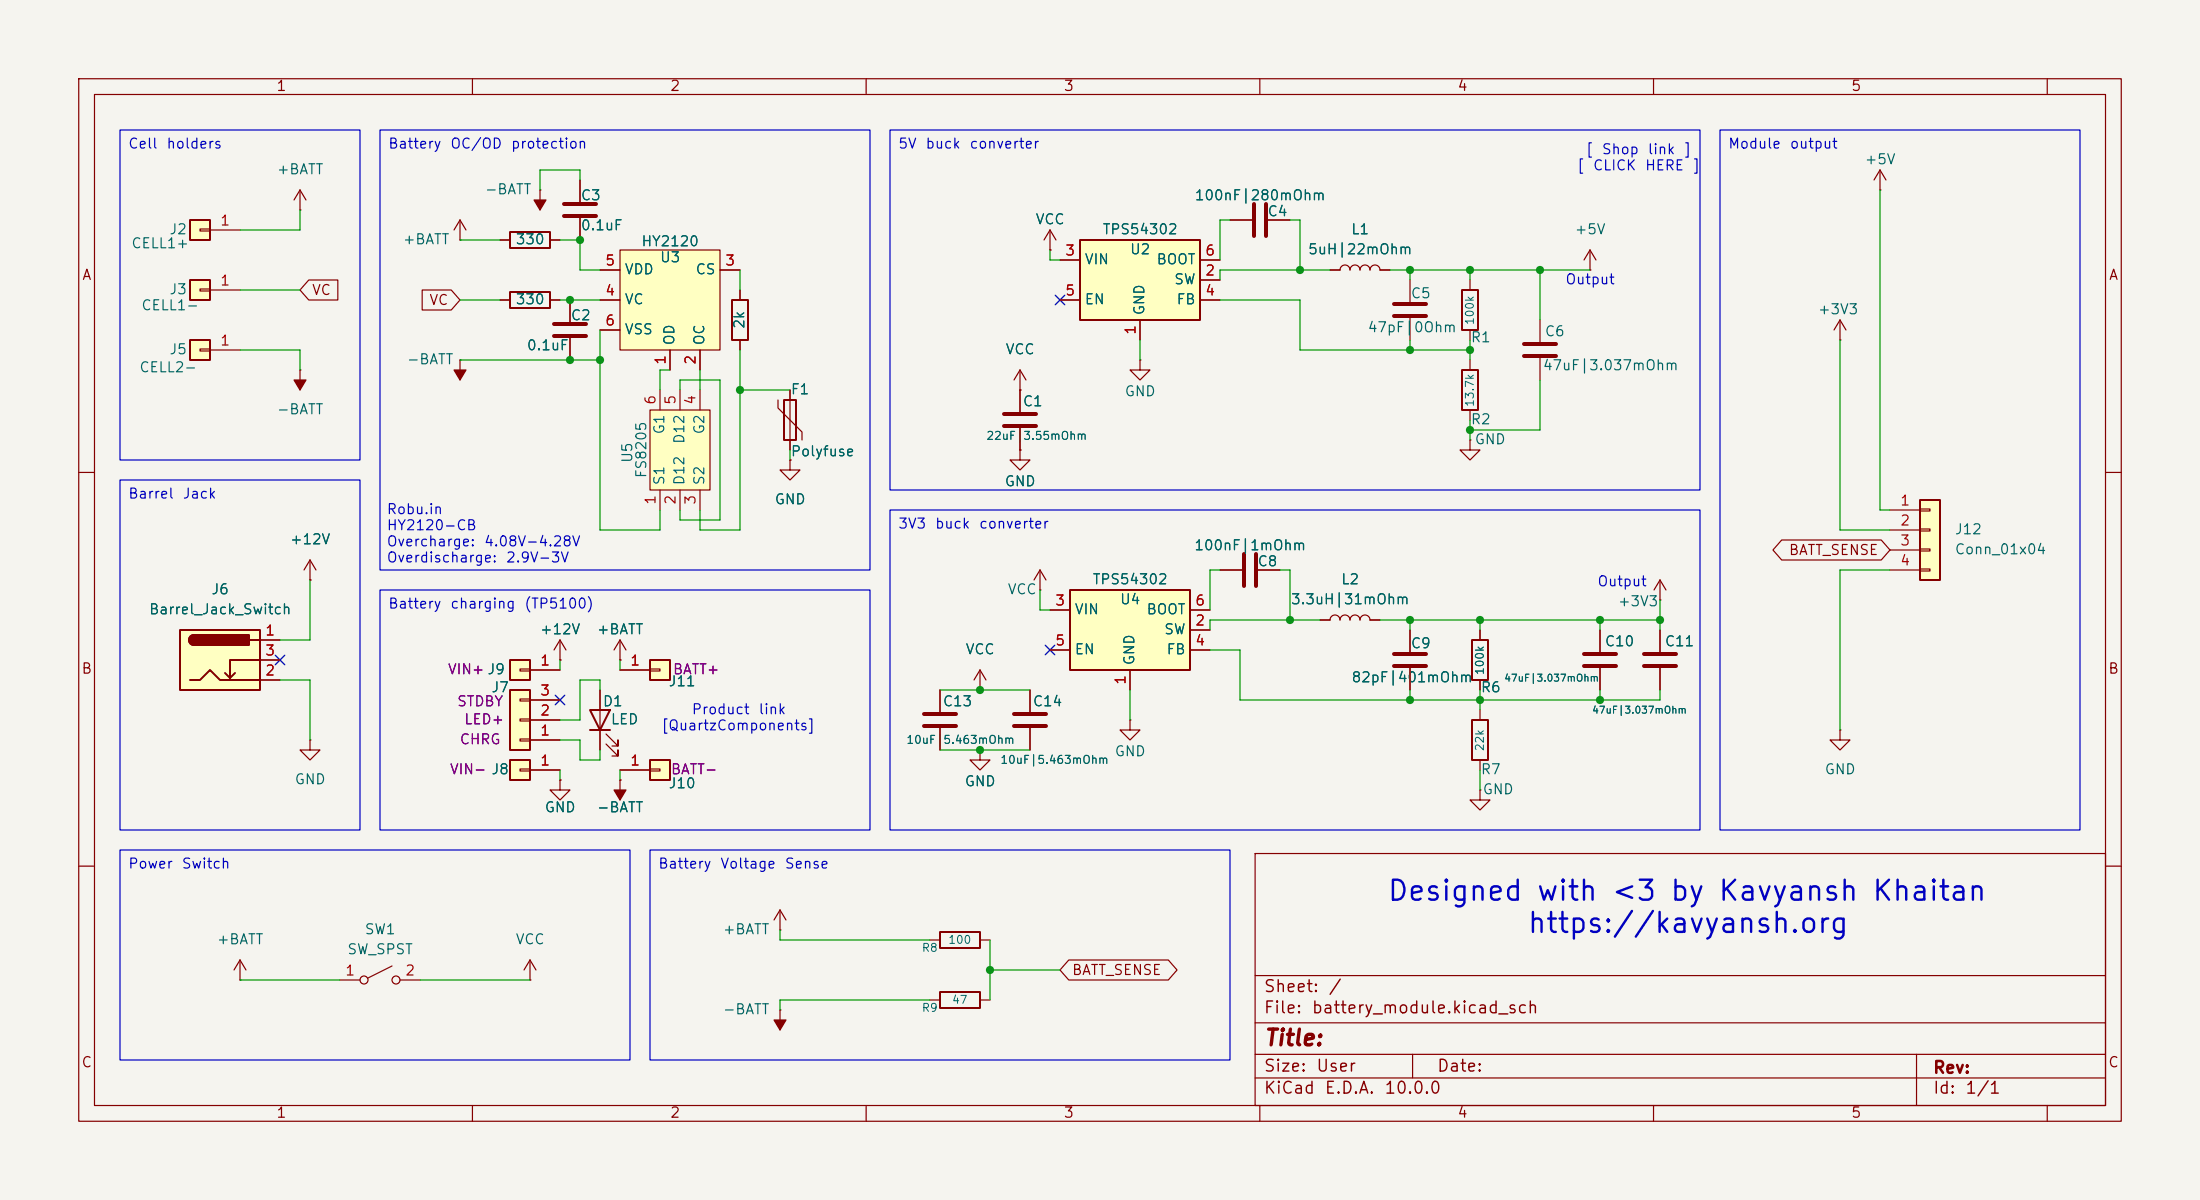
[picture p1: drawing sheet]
<svg xmlns="http://www.w3.org/2000/svg" width="279mm" height="152mm" viewBox="0 0 279 152" stroke-linecap="round" stroke-linejoin="round" font-family="sans-serif">
<path d="M0 0h279.4v152.4h-279.4z" fill="#f5f4ef" stroke="#f5f4ef" stroke-width=".13"/>
<g fill="none" stroke="#840000" stroke-width=".15">
<path d="M10 10h259.4v132.4h-259.4zM12 12h255.4v128.4h-255.4zM60 10v2M110 10v2M160 10v2M210 10v2M260 10v2M133.3 31.8h.1M133.3 29.2l-.7 1.3M133.3 29.2l.8 1.3M133.3 29.2v2.6M156.2 27.9h2.8"/>
<path d="M161 27.9h2.8M201.9 34.3h.1M201.9 31.8l-.7 1.2M201.9 31.8l.8 1.2M201.9 31.8v2.5M10 60h2M167.6 78.7h1.3a.64 .64 0 0 1 .6-.6 .64 .64 0 0 1 .7 .6 .64 .64 0 0 1 .6-.6 .64 .64 0 0 1 .6 .6 .64 .64 0 0 1 .7-.6 .64 .64 0 0 1 .6 .6 .64 .64 0 0 1 .7-.6 .64 .64 0 0 1 .6 .6h1.3M210.8 76.2h.1M210.8 73.7v2.5M210.8 73.7l-.7 1.2M210.8 73.7l.8 1.2M267.4 60h2"/>
<path d="M71.1 83.8h.1M71.1 99.1v1.2h1.3l-1.3 1.3-1.3-1.3h1.3M71.1 99.1h.1M71.1 81.3l-.7 1.3M71.1 81.3l.8 1.3M71.1 81.3v2.5M76.2 87.6v7.7M77 94.5l1.5 1.5v-.7v.7h-.8M77 93.2l1.5 1.5v-.7v.7h-.8M119.4 87.6v2.8M119.4 92.5v2.8M124.5 95.3v1.2h1.2l-1.2 1.3-1.3-1.3h1.3"/>
<path d="M124.5 95.3h.1M130.8 87.6v2.8M130.8 92.5v2.8M143.5 91.4v1.3h1.3l-1.3 1.3-1.3-1.3h1.3M143.5 91.4h.1M179.1 80v2.8M179.1 84.8v2.8M188 80v1.3M188 86.4v1.2M188 90.2v1.2M188 96.5v1.3M203.2 80v2.8"/>
<path d="M203.2 84.8v2.8M210.8 80v2.8M210.8 84.8v2.8M10 110h2M159.4 108.4h108v32h-108zM188 100.3v1.3h1.2l-1.2 1.3-1.3-1.3h1.3M188 100.3h.1M267.4 110h2M67.3 124.5h.1M67.3 121.9l-.8 1.3M67.3 121.9l.8 1.3M67.3 121.9v2.6"/>
<path d="M159.4 136.9h108M159.4 133.9h108M159.4 129.9h108M159.4 123.9h108M179.4 133.9v3M243.4 133.9v6.5M60 140.4v2M110 140.4v2M160 140.4v2M210 140.4v2M260 140.4v2"/>
</g>
<path d="M74.9 90.2h2.6l-1.3 2.5zM74.9 92.7h2.6M186.9 91.4h2.1v5.1h-2.1zM186.9 81.3h2.1v5.1h-2.1z" fill="none" stroke="#840000" stroke-width=".25"/>
<path d="M159.3 25.9v4.1M160.8 25.9v4.1M117.3 90.7h4.1M117.3 92.2h4.1M128.8 90.7h4M128.8 92.2h4M177 83.1h4.1M177 84.6h4.1M201.2 83.1h4M201.2 84.6h4M208.8 83.1h4.1M208.8 84.6h4.1" fill="none" stroke="#840000" stroke-width=".51"/>
<path d="M22.9 80h10.1v7.6h-10.1z" fill="#ffffc2"/>
<path d="M22.9 80h10.1v7.6h-10.1zM24.1 86.4h1.3l1.3-1.3 1.2 1.3h5.1M24.6 80.6a.64 .64 0 0 0-.6 .7 .64 .64 0 0 0 .6 .6M29.8 85.5l-.6 .6M31.7 81.3h1.3M33 83.8h-3.8v2.3l-.6-.6" fill="none" stroke="#840000" stroke-width=".25"/>
<g fill="#840000" stroke="#840000" stroke-width=".25">
<path d="M24.2 80.8l.4-.2v1.3a.63 .63 0 0 1-.5-.4 .63 .63 0 0 1 .1-.7z"/>
<path d="M24.6 80.6h7v1.3h-7z"/>
</g>
<path d="M33 81.3h2.6M33 86.4h2.6M33 83.8h2.6" fill="none" stroke="#840000" stroke-width=".15"/>
<path d="M135.9 74.9h15.2v10.2h-15.2z" fill="#ffffc2"/>
<path d="M135.9 74.9h15.2v10.2h-15.2z" fill="none" stroke="#840000" stroke-width=".25"/>
<g fill="none" stroke="#840000" stroke-width=".15">
<path d="M39.4 73.7h.1M39.4 71.1l-.8 1.3M39.4 71.1l.7 1.3M39.4 71.1v2.6M132.1 74.9h.1M132.1 72.4l-.8 1.3M132.1 72.4l.7 1.3M132.1 72.4v2.5M133.3 77.5h2.6M151.1 77.5h2.6M39.4 94v1.3h1.2l-1.2 1.2-1.3-1.2h1.3M39.4 94h.1"/>
<path d="M124.5 87.6h.1M124.5 85.1l-.8 1.3M124.5 85.1l.7 1.3M124.5 85.1v2.5M133.3 82.6h2.6M143.5 85.1v2.5M151.1 80h2.6M151.1 82.6h2.6M30.5 124.5h.1M30.5 121.9l-.8 1.3M30.5 121.9l.7 1.3M30.5 121.9v2.6"/>
<path d="M43.2 124.5h2.5M49.8 122.7l-3.1 1.5M50.8 124.5h2.5"/>
<circle cx="46.2" cy="124.5" r=".51"/>
<circle cx="50.3" cy="124.5" r=".51"/>
</g>
<path d="M24.1 27.9h2.6v2.6h-2.6z" fill="#ffffc2"/>
<path d="M24.1 27.9h2.6v2.6h-2.6zM93 38.1h2v5.1h-2z" fill="none" stroke="#840000" stroke-width=".25"/>
<path d="M25.4 29.1h1.3v.2h-1.3zM26.7 29.2h3.8M73.7 22.9v2.8M73.7 27.7v2.8M94 36.8v1.3M94 43.2v1.3" fill="none" stroke="#840000" stroke-width=".15"/>
<path d="M71.6 25.9h4.1M71.6 27.4h4.1" fill="none" stroke="#840000" stroke-width=".51"/>
<path d="M78.7 31.8h12.7v12.7h-12.7z" fill="#ffffc2"/>
<path d="M76.2 34.3h2.5M76.2 38.1h2.5M78.7 31.8h12.7v12.7h-12.7zM91.4 34.3h2.6M168.9 34.3h1.3a.64 .64 0 0 1 .6-.6 .64 .64 0 0 1 .6 .6 .64 .64 0 0 1 .7-.6 .64 .64 0 0 1 .6 .6 .64 .64 0 0 1 .7-.6 .64 .64 0 0 1 .6 .6 .64 .64 0 0 1 .6-.6 .64 .64 0 0 1 .7 .6h1.2M76.2 41.9h2.5M85.1 44.5v2.5M88.9 44.5v2.5" fill="none" stroke="#840000" stroke-width=".15"/>
<path d="M64.8 87.6h2.5v7.7h-2.5z" fill="#ffffc2"/>
<path d="M64.8 87.6h2.5v7.7h-2.5z" fill="none" stroke="#840000" stroke-width=".25"/>
<path d="M66 93.9h1.3v.2h-1.3zM66 91.3h1.3v.3h-1.3zM66 88.8h1.3v.2h-1.3zM67.3 94h3.8M67.3 91.4h3.8M67.3 88.9h3.8" fill="none" stroke="#840000" stroke-width=".15"/>
<path d="M64.8 96.5h2.5v2.6h-2.5z" fill="#ffffc2"/>
<path d="M64.8 96.5h2.5v2.6h-2.5z" fill="none" stroke="#840000" stroke-width=".25"/>
<path d="M66 97.7h1.3v.2h-1.3zM67.3 97.8h3.8M78.7 83.8h.1M78.7 81.3l-.7 1.3M78.7 81.3l.8 1.3M78.7 81.3v2.5" fill="none" stroke="#840000" stroke-width=".15"/>
<path d="M64.8 83.8h2.5v2.6h-2.5z" fill="#ffffc2"/>
<path d="M64.8 37.1h5v2h-5zM99.6 50.8h1.5v5.1h-1.5zM64.8 83.8h2.5v2.6h-2.5z" fill="none" stroke="#840000" stroke-width=".25"/>
<path d="M63.5 38.1h1.3M69.8 38.1h1.3M98.8 50.8v1l3.1 3.1v1M100.3 49.5v7.7M66 85h1.3v.2h-1.3zM67.3 85.1h3.8" fill="none" stroke="#840000" stroke-width=".15"/>
<path d="M137.2 30.5h15.2v10.1h-15.2z" fill="#ffffc2"/>
<path d="M137.2 30.5h15.2v10.1h-15.2z" fill="none" stroke="#840000" stroke-width=".25"/>
<g fill="none" stroke="#840000" stroke-width=".15">
<path d="M72.4 38.1v2.8M134.6 33h2.6M134.6 38.1h2.6M152.4 35.6h2.5M152.4 33h2.5M152.4 38.1h2.5M72.4 42.9v2.8M129.5 49.5h.1M129.5 57.2v1.2h1.3l-1.3 1.3-1.2-1.3h1.2M129.5 57.2h.1M129.5 47l-.7 1.3M129.5 47l.8 1.3"/>
<path d="M129.5 47v5.3M129.5 54.4v2.8M144.8 45.7v1.3h1.2l-1.2 1.3-1.3-1.3h1.3M144.8 45.7h.1M144.8 40.6v2.6M154.9 72.4h2.8M159.8 72.4h2.8"/>
</g>
<path d="M70.4 41.1h4M70.4 42.7h4M127.5 52.6h4.1M127.5 54.1h4.1M158 70.4v4M159.5 70.4v4" fill="none" stroke="#840000" stroke-width=".51"/>
<path d="M82.5 52.1h7.7v10.1h-7.7z" fill="#ffffc2"/>
<g fill="none" stroke="#840000" stroke-width=".15">
<path d="M58.4 30.5h.1M58.4 27.9v2.6M58.4 27.9l-.7 1.3M58.4 27.9l.8 1.3M238.8 24.1h.1M238.8 21.6l-.8 1.3M238.8 21.6l.7 1.3M238.8 21.6v2.5M58.4 45.7h.1M58.4 45.7v2.6M82.5 52.1h7.7v10.1h-7.7zM83.8 49.5v2.6"/>
<path d="M86.4 49.5v2.6M88.9 49.5v2.6M233.7 43.2h.1M233.7 40.6l-.8 1.3M233.7 40.6l.7 1.3M233.7 40.6v2.6M83.8 62.2v2.6M86.4 62.2v2.6M88.9 62.2v2.6M99.1 118.1h.1M99.1 115.6l-.8 1.2M99.1 115.6l.7 1.2"/>
<path d="M99.1 115.6v2.5M118.1 119.4h1.3M124.5 119.4h1.2M99.1 128.3h.1M99.1 128.3v2.5M118.1 127h1.3M124.5 127h1.2"/>
</g>
<g fill="#840000" stroke="#840000" stroke-width=".15">
<path d="M57.7 47h1.5l-.8 1.3z"/>
<path d="M98.3 129.5h1.5l-.7 1.3z"/>
</g>
<path d="M119.4 118.4h5.1v2h-5.1zM119.4 126h5.1v2h-5.1z" fill="none" stroke="#840000" stroke-width=".25"/>
<path d="M243.8 63.5h2.6v10.2h-2.6z" fill="#ffffc2"/>
<path d="M243.8 63.5h2.6v10.2h-2.6z" fill="none" stroke="#840000" stroke-width=".25"/>
<path d="M240 64.8h3.8M240 67.3h3.8M240 69.9h3.8M240 72.4h3.8M243.8 64.6h1.3v.3h-1.3zM243.8 67.2h1.3v.2h-1.3zM243.8 69.7h1.3v.3h-1.3zM243.8 72.3h1.3v.2h-1.3z" fill="none" stroke="#840000" stroke-width=".15"/>
<path d="M24.1 35.6h2.6v2.5h-2.6z" fill="#ffffc2"/>
<path d="M24.1 35.6h2.6v2.5h-2.6z" fill="none" stroke="#840000" stroke-width=".25"/>
<path d="M25.4 36.7h1.3v.3h-1.3zM26.7 36.8h3.8" fill="none" stroke="#840000" stroke-width=".15"/>
<path d="M24.1 43.2h2.6v2.5h-2.6z" fill="#ffffc2"/>
<path d="M185.7 36.8h2v5.1h-2zM24.1 43.2h2.6v2.5h-2.6z" fill="none" stroke="#840000" stroke-width=".25"/>
<g fill="none" stroke="#840000" stroke-width=".15">
<path d="M38.1 26.7h.1M38.1 24.1v2.6M38.1 24.1l-.8 1.3M38.1 24.1l.8 1.3M179.1 35.6v2.8M186.7 35.6v1.2M25.4 44.3h1.3v.3h-1.3zM26.7 44.5h3.8M38.1 47h.1M38.1 47v2.5M179.1 40.4v2.8M186.7 55.9v1.3h1.3l-1.3 1.2-1.3-1.2h1.3"/>
<path d="M186.7 55.9h.1M186.7 41.9v1.3M195.6 40.6v2.8M195.6 45.5v2.8M78.7 99.1h.1M78.7 99.1v2.5M233.7 92.7v1.3h1.2l-1.2 1.3-1.3-1.3h1.3M233.7 92.7h.1"/>
</g>
<path d="M177 38.6h4.1M177 40.1h4.1M193.5 43.7h4.1M193.5 45.2h4.1" fill="none" stroke="#840000" stroke-width=".51"/>
<g fill="#840000" stroke="#840000" stroke-width=".15">
<path d="M37.3 48.3h1.6l-.8 1.2z"/>
<path d="M78 100.3h1.5l-.8 1.3z"/>
</g>
<path d="M82.5 83.8h2.6v2.6h-2.6z" fill="#ffffc2"/>
<path d="M64.8 29.5h5v2h-5zM185.7 47h2v5.1h-2zM82.5 83.8h2.6v2.6h-2.6z" fill="none" stroke="#840000" stroke-width=".25"/>
<path d="M63.5 30.5h1.3M68.6 24.1h.1M68.6 24.1v2.6M69.8 30.5h1.3M186.7 45.7v1.3M186.7 52.1v1.2M78.7 85.1h3.8M82.5 85h1.3v.2h-1.3z" fill="none" stroke="#840000" stroke-width=".15"/>
<path d="M67.8 25.4h1.5l-.7 1.3z" fill="#840000" stroke="#840000" stroke-width=".15"/>
<path d="M82.5 96.5h2.6v2.6h-2.6z" fill="#ffffc2"/>
<path d="M82.5 96.5h2.6v2.6h-2.6z" fill="none" stroke="#840000" stroke-width=".25"/>
<g fill="none" stroke="#840000" stroke-width=".15">
<path d="M39.2 35.6h3.7v2.5h-3.7l-1.1-1.3zM53.6 36.8h3.7l1.1 1.3-1.1 1.3h-3.7zM63.5 38.1h1.3M63.5 30.5h1.3M69.8 38.1h1.3M69.8 30.5h1.3M72.4 38.1v2.8M73.7 22.9v2.8M73.7 27.7v2.8M76.2 34.3h2.5M76.2 38.1h2.5M91.4 34.3h2.6"/>
<path d="M94 36.8v1.3M133.3 31.8h.1M134.6 33h2.6M134.6 38.1h2.6M152.4 35.6h2.5M152.4 33h2.5M152.4 38.1h2.5M156.2 27.9h2.8M161 27.9h2.8M168.9 34.3h1.3M175.3 34.3h1.2M72.4 42.9v2.8"/>
<path d="M76.2 41.9h2.5M85.1 44.5v2.5M88.9 44.5v2.5M94 43.2v1.3M100.3 58.4v1.3h1.3l-1.3 1.3-1.2-1.3h1.2M100.3 58.4h.1M100.3 49.5v1.3M100.3 55.9v1.3M129.5 49.5h.1M129.5 57.2h.1M129.5 49.5v2.8M129.5 54.4v2.8"/>
<path d="M144.8 40.6v2.6M39.4 73.7h.1M133.3 77.5h2.6M151.1 77.5h2.6M154.9 72.4h2.8M159.8 72.4h2.8M167.6 78.7h1.3M174 78.7h1.3M226.3 68.6h12.6l1.1 1.3-1.1 1.2h-12.6l-1.1-1.2zM33 81.3h2.6M33 86.4h2.6M33 83.8h2.6"/>
<path d="M67.3 97.8h3.8M67.3 85.1h3.8M67.3 94h3.8M67.3 91.4h3.8M67.3 88.9h3.8M71.1 83.8h.1M71.1 99.1h.1M76.2 87.6v2.6M76.2 92.7v2.6M78.7 99.1h.1M78.7 83.8h.1M78.7 97.8h3.8"/>
<path d="M78.7 85.1h3.8M82.5 97.7h1.3v.2h-1.3zM119.4 87.6v2.8M119.4 92.5v2.8M124.5 95.3h.1M124.5 87.6h.1M130.8 87.6v2.8M130.8 92.5v2.8M133.3 82.6h2.6M143.5 85.1v2.5M151.1 80h2.6M151.1 82.6h2.6"/>
<path d="M179.1 80v2.8M179.1 84.8v2.8M188 80v1.3M188 86.4v1.2M203.2 80v2.8M203.2 84.8v2.8M210.8 80v2.8M210.8 84.8v2.8M135.7 121.9h12.7l1.1 1.3-1.1 1.3h-12.7l-1.1-1.3z"/>
</g>
<g fill="none" stroke="#009600" stroke-width=".15">
<path d="M30.5 36.8h7.6M38.1 26.7v2.5h-7.6M58.4 38.1h5.1M58.4 30.5h5.1M71.1 38.1h5.1M71.1 30.5h2.6v3.8h2.5M73.7 22.9v-1.3h-5.1v2.5M94 34.3v2.5M133.3 31.8v1.2h1.3M154.9 38.1h10.2v6.4h21.6M156.2 27.9h-1.3v5.1M163.8 27.9h1.3v6.4"/>
<path d="M168.9 34.3h-14v1.3M176.5 34.3h25.4M179.1 34.3v1.3M186.7 34.3v1.3M195.6 34.3v6.3M238.8 24.1v40.7h1.2M30.5 44.5h7.6v2.5M58.4 45.7h17.8M76.2 41.9v25.4h7.6v-2.5M85.1 47h-1.3v2.5M86.4 49.5v-1.2h5v17.7h-5v-1.2M88.9 47v2.5"/>
<path d="M94 44.5v22.8h-5.1v-2.5M94 49.5h6.3M100.3 57.2v1.2M144.8 43.2v2.5M179.1 43.2v1.3M186.7 43.2v2.5M186.7 53.3v2.6M195.6 48.3v6.3h-8.9M233.7 43.2v24.1h6.3M39.4 73.7v7.6h-3.8M132.1 74.9v2.6h1.2M154.9 72.4h-1.2v5.1"/>
<path d="M162.6 72.4h1.2v6.3M167.6 78.7h-13.9v1.3M175.3 78.7h35.5M179.1 78.7v1.3M188 78.7v1.3M203.2 78.7v1.3M210.8 76.2v3.8M240 72.4h-6.3v20.3M35.6 86.4h3.8v7.6M71.1 94h2.6v2.5h2.5v-1.2M71.1 83.8v1.3M71.1 97.8v1.3"/>
<path d="M76.2 87.6v-1.2h-2.5v5h-2.6M78.7 83.8v1.3M78.7 97.8v1.3M119.4 87.6h11.4M119.4 95.3h11.4M143.5 87.6v3.8M153.7 82.6h3.8v6.3h53.3v-1.3M179.1 87.6v1.3M188 87.6v2.6M188 97.8v2.5M203.2 87.6v1.3M99.1 118.1v1.3h19"/>
<path d="M125.7 119.4v7.6M30.5 124.5h12.7M53.3 124.5h14M118.1 127h-19v1.3M125.7 123.2h8.9"/>
</g>
<path d="M134 37.5l1.2 1.2M135.2 37.5l-1.2 1.2M35 83.2l1.2 1.2M36.2 83.2l-1.2 1.2M70.5 88.3l1.2 1.2M71.7 88.3l-1.2 1.2M132.7 81.9l1.3 1.3M134 81.9l-1.3 1.3" fill="none" stroke="#000084" stroke-width=".15"/>
<path d="M15.2 16.5h30.5v41.9h-30.5zM48.3 16.5h62.2v55.9h-62.2zM113 16.5h102.9v45.7h-102.9zM218.4 16.5h45.8v88.9h-45.8zM15.2 61h30.5v44.4h-30.5zM48.3 74.9h62.2v30.5h-62.2zM113 64.8h102.9v40.6h-102.9zM15.2 108h64.8v26.6h-64.8zM82.5 108h73.7v26.6h-73.7z" fill="none" stroke="#0000c2" stroke-width=".15"/>
<g fill="#009600" stroke="#009600" stroke-width=".13">
<circle cx="188" cy="88.9" r=".46"/>
<circle cx="179.1" cy="78.7" r=".46"/>
<circle cx="188" cy="78.7" r=".46"/>
<circle cx="186.7" cy="54.6" r=".46"/>
<circle cx="179.1" cy="88.9" r=".46"/>
<circle cx="195.6" cy="34.3" r=".46"/>
<circle cx="186.7" cy="44.5" r=".46"/>
<circle cx="186.7" cy="34.3" r=".46"/>
<circle cx="179.1" cy="34.3" r=".46"/>
<circle cx="203.2" cy="88.9" r=".46"/>
<circle cx="210.8" cy="78.7" r=".46"/>
<circle cx="203.2" cy="78.7" r=".46"/>
<circle cx="124.5" cy="95.3" r=".46"/>
<circle cx="124.5" cy="87.6" r=".46"/>
<circle cx="179.1" cy="44.5" r=".46"/>
<circle cx="165.1" cy="34.3" r=".46"/>
<circle cx="163.8" cy="78.7" r=".46"/>
<circle cx="94" cy="49.5" r=".46"/>
<circle cx="125.7" cy="123.2" r=".46"/>
<circle cx="76.2" cy="45.7" r=".46"/>
<circle cx="73.7" cy="30.5" r=".46"/>
<circle cx="72.4" cy="45.7" r=".46"/>
<circle cx="72.4" cy="38.1" r=".46"/>
</g>
<g font-size="2.5" fill="#0000c2">
<text x="176" y="115">Designed</text>
<text x="193.8" y="119.1">https://kavyansh.org</text>
<text x="195" y="115">with</text>
<text x="204.5" y="115">&lt;3</text>
<text x="211.9" y="115">by</text>
<text x="218.1" y="115">Kavyansh</text>
<text x="237.6" y="115">Khaitan</text>
</g>
<text font-size="2" fill="#840000" x="160.4" y="133.3">Title:</text>
<g font-size="1.5" fill="#840000">
<text x="160.4" y="129.1">File:</text>
<text x="160.4" y="126.4">Sheet:</text>
<text x="166.5" y="129.1">battery_module.kicad_sch</text>
<text x="168.6" y="126.4">/</text>
<text x="160.4" y="136.5">Size:</text>
<text x="167.1" y="136.5">User</text>
<text x="182.4" y="136.5">Date:</text>
<text x="245.4" y="136.7">Rev:</text>
<text x="160.4" y="139.3">KiCad</text>
<text x="168.1" y="139.3">E.D.A.</text>
<text x="175.7" y="139.3">10.0.0</text>
<text x="245.4" y="139.3">Id:</text>
<text x="249.5" y="139.3">1/1</text>
</g>
<g font-size="1.3" fill="#840000">
<text x="35" y="11.9">1</text>
<text x="85" y="11.9">2</text>
<text x="135" y="11.9">3</text>
<text x="185" y="11.9">4</text>
<text x="235" y="11.9">5</text>
<text x="10.3" y="35.9">A</text>
<text x="267.7" y="35.9">A</text>
<text x="39.5" y="37.8">VC</text>
<text x="54.4" y="39.1">VC</text>
<text x="227.1" y="70.8">BATT_SENSE</text>
<text x="10.3" y="85.9">B</text>
<text x="267.7" y="85.9">B</text>
<text x="136" y="124.1">BATT_SENSE</text>
<text x="10.3" y="135.9">C</text>
<text x="267.7" y="135.9">C</text>
<text x="35" y="142.3">1</text>
<text x="85" y="142.3">2</text>
<text x="135" y="142.3">3</text>
<text x="185" y="142.3">4</text>
<text x="235" y="142.3">5</text>
</g>
<g font-size="1.3" fill="#0000c2">
<text x="16.2" y="19.2">Cell</text>
<text x="21.1" y="19.2">holders</text>
<text x="49.2" y="19.2">Battery</text>
<text x="57.1" y="19.2">OC/OD</text>
<text x="64.8" y="19.2">protection</text>
<text x="114" y="19.2">5V</text>
<text x="117.5" y="19.2">buck</text>
<text x="123" y="19.2">converter</text>
<text x="200.2" y="22">[</text>
<text x="201.3" y="19.9">[</text>
<text x="202.2" y="22">CLICK</text>
<text x="203.3" y="19.9">Shop</text>
<text x="208.8" y="22">HERE</text>
<text x="209.2" y="19.9">link</text>
<text x="213.8" y="19.9">]</text>
<text x="214.9" y="22">]</text>
<text x="219.4" y="19.2">Module</text>
<text x="227.2" y="19.2">output</text>
<text x="198.7" y="36.4">Output</text>
<text x="16.2" y="63.6">Barrel</text>
<text x="23.1" y="63.6">Jack</text>
<text x="49" y="65.6">Robu.in</text>
<text x="49" y="67.7">HY2120-CB</text>
<text x="49" y="69.7">Overcharge:</text>
<text x="49" y="71.8">Overdischarge:</text>
<text x="61.4" y="69.7">4.08V-4.28V</text>
<text x="64.2" y="71.8">2.9V-3V</text>
<text x="114" y="67.4">3V3</text>
<text x="118.7" y="67.4">buck</text>
<text x="124.2" y="67.4">converter</text>
<text x="49.2" y="77.6">Battery</text>
<text x="57.1" y="77.6">charging</text>
<text x="66.5" y="77.6">(TP5100)</text>
<text x="202.8" y="74.8">Output</text>
<text x="83.9" y="93.1">[QuartzComponents]</text>
<text x="87.8" y="91">Product</text>
<text x="96.2" y="91">link</text>
<text x="16.2" y="110.6">Power</text>
<text x="23" y="110.6">Switch</text>
<text x="83.5" y="110.6">Battery</text>
<text x="91.4" y="110.6">Voltage</text>
<text x="99.6" y="110.6">Sense</text>
</g>
<g font-size="1.3" fill="#006464">
<text x="35.1" y="22.5">+BATT</text>
<text x="236.7" y="21.2">+5V</text>
<text x="61.5" y="25">-BATT</text>
<text x="73.7" y="25.8">C3</text>
<text x="73.7" y="29.6">0.1uF</text>
<text x="131.4" y="28.8">VCC</text>
<text x="151.6" y="25.8">100nF|280mOhm</text>
<text x="160.9" y="27.8">C4</text>
<text x="16.6" y="31.9">CELL1+</text>
<text x="21.4" y="30.1">J2</text>
<text x="51.1" y="31.3">+BATT</text>
<text x="65.4" y="31.3">330</text>
<text x="79.2" y="35.2">VDD</text>
<text x="81.4" y="31.6">HY2120</text>
<text x="83.7" y="33.6">U3</text>
<text x="88.2" y="35.2">CS</text>
<text x="137.7" y="33.9">VIN</text>
<text x="139.9" y="30.1">TPS54302</text>
<text x="143.4" y="32.6">U2</text>
<text x="146.8" y="33.9">BOOT</text>
<text x="166" y="32.6">5uH|22mOhm</text>
<text x="171.5" y="30.1">L1</text>
<text x="199.9" y="30.1">+5V</text>
<text x="17.9" y="39.7">CELL1-</text>
<text x="21.4" y="37.7">J3</text>
<text x="65.4" y="39">330</text>
<text x="72.4" y="41">C2</text>
<text x="79.2" y="39">VC</text>
<text x="94.8" y="41.9" transform="rotate(-90 94.8 41.9)">2k</text>
<text x="137.7" y="39">EN</text>
<text x="145.6" y="40.1" transform="rotate(-90 145.6 40.1)">GND</text>
<text x="149" y="36.4">SW</text>
<text x="149.3" y="39">FB</text>
<text x="179.1" y="38.2">C5</text>
<text x="230.8" y="40.2">+3V3</text>
<text x="17.6" y="47.6">CELL2-</text>
<text x="21.4" y="45.3">J5</text>
<text x="51.6" y="46.6">-BATT</text>
<text x="66.8" y="44.8">0.1uF</text>
<text x="79.2" y="42.8">VSS</text>
<text x="86" y="43.9" transform="rotate(-90 86 43.9)">OD</text>
<text x="89.8" y="43.9" transform="rotate(-90 89.8 43.9)">OC</text>
<text x="127.6" y="45.3">VCC</text>
<text x="173.6" y="42.5">47pF|0Ohm</text>
<text x="186.7" y="43.8">R1</text>
<text x="195.8" y="47.3">47uF|3.037mOhm</text>
<text x="196.1" y="43">C6</text>
<text x="35.1" y="52.9">-BATT</text>
<text x="100.3" y="50.4">F1</text>
<text x="129.8" y="51.9">C1</text>
<text x="142.7" y="50.6">GND</text>
<text x="80.6" y="58.9" transform="rotate(-90 80.6 58.9)">U5</text>
<text x="84.7" y="55.3" transform="rotate(-90 84.7 55.3)">G1</text>
<text x="87.2" y="56.5" transform="rotate(-90 87.2 56.5)">D12</text>
<text x="89.8" y="55.3" transform="rotate(-90 89.8 55.3)">G2</text>
<text x="100.3" y="58.3">Polyfuse</text>
<text x="186.7" y="54.2">R2</text>
<text x="187.2" y="56.7">GND</text>
<text x="82.4" y="60.8" transform="rotate(-90 82.4 60.8)">FS8205</text>
<text x="84.7" y="61.7" transform="rotate(-90 84.7 61.7)">S1</text>
<text x="87.2" y="61.7" transform="rotate(-90 87.2 61.7)">D12</text>
<text x="89.8" y="61.7" transform="rotate(-90 89.8 61.7)">S2</text>
<text x="98.3" y="64.4">GND</text>
<text x="127.5" y="62.1">GND</text>
<text x="36.7" y="69.4">+12V</text>
<text x="151.6" y="70.2">100nF|1mOhm</text>
<text x="248.2" y="70.7">Conn_01x04</text>
<text x="248.2" y="68.2">J12</text>
<text x="26.7" y="75.8">J6</text>
<text x="127.9" y="75.8">VCC</text>
<text x="138.7" y="74.5">TPS54302</text>
<text x="142.1" y="77.1">U4</text>
<text x="159.6" y="72.2">C8</text>
<text x="163.8" y="77.1">3.3uH|31mOhm</text>
<text x="170.2" y="74.5">L2</text>
<text x="205.4" y="77.3">+3V3</text>
<text x="18.8" y="78.3">Barrel_Jack_Switch</text>
<text x="68.5" y="80.9">+12V</text>
<text x="75.7" y="80.9">+BATT</text>
<text x="122.5" y="83.4">VCC</text>
<text x="136.4" y="78.3">VIN</text>
<text x="136.4" y="83.4">EN</text>
<text x="145.5" y="78.3">BOOT</text>
<text x="147.8" y="80.9">SW</text>
<text x="148.1" y="83.4">FB</text>
<text x="179.1" y="82.7">C9</text>
<text x="203.7" y="82.4">C10</text>
<text x="211.3" y="82.4">C11</text>
<text x="62.3" y="88.2">J7</text>
<text x="84.8" y="87.5">J11</text>
<text x="144.4" y="84.6" transform="rotate(-90 144.4 84.6)">GND</text>
<text x="171.5" y="87">82pF|401mOhm</text>
<text x="188" y="88.2">R6</text>
<text x="76.5" y="90">D1</text>
<text x="77.5" y="92.3">LED</text>
<text x="119.6" y="90">C13</text>
<text x="131.1" y="90">C14</text>
<text x="37.3" y="99.9">GND</text>
<text x="84.8" y="100.4">J10</text>
<text x="122.4" y="100.2">GND</text>
<text x="141.5" y="96.4">GND</text>
<text x="188" y="98.7">R7</text>
<text x="188.2" y="101.2">GND</text>
<text x="231.6" y="98.7">GND</text>
<text x="69.1" y="103.5">GND</text>
<text x="75.7" y="103.5">-BATT</text>
<text x="46.2" y="119">SW1</text>
<text x="91.7" y="119">+BATT</text>
<text x="27.4" y="120.2">+BATT</text>
<text x="44" y="121.5">SW_SPST</text>
<text x="65.4" y="120.2">VCC</text>
<text x="91.7" y="129.1">-BATT</text>
</g>
<g font-size="1.3" fill="#a90000">
<text x="27.9" y="29">1</text>
<text x="76.8" y="34">5</text>
<text x="92" y="34">3</text>
<text x="135.2" y="32.8">3</text>
<text x="153" y="35.3">2</text>
<text x="153" y="32.8">6</text>
<text x="27.9" y="36.6">1</text>
<text x="76.8" y="37.8">4</text>
<text x="76.8" y="41.7">6</text>
<text x="135.2" y="37.8">5</text>
<text x="153" y="37.8">4</text>
<text x="27.9" y="44.2">1</text>
<text x="84.8" y="46.4" transform="rotate(-90 84.8 46.4)">1</text>
<text x="88.6" y="46.4" transform="rotate(-90 88.6 46.4)">2</text>
<text x="144.5" y="42.6" transform="rotate(-90 144.5 42.6)">1</text>
<text x="83.6" y="51.5" transform="rotate(-90 83.6 51.5)">6</text>
<text x="86.1" y="51.5" transform="rotate(-90 86.1 51.5)">5</text>
<text x="88.6" y="51.5" transform="rotate(-90 88.6 51.5)">4</text>
<text x="83.6" y="64.2" transform="rotate(-90 83.6 64.2)">1</text>
<text x="86.1" y="64.2" transform="rotate(-90 86.1 64.2)">2</text>
<text x="88.6" y="64.2" transform="rotate(-90 88.6 64.2)">3</text>
<text x="241.2" y="64.5">1</text>
<text x="241.2" y="67.1">2</text>
<text x="241.2" y="69.6">3</text>
<text x="133.9" y="77.2">3</text>
<text x="151.7" y="77.2">6</text>
<text x="241.2" y="72.1">4</text>
<text x="33.6" y="81">1</text>
<text x="33.6" y="83.6">3</text>
<text x="133.9" y="82.3">5</text>
<text x="151.7" y="79.8">2</text>
<text x="151.7" y="82.3">4</text>
<text x="33.6" y="86.1">2</text>
<text x="68.5" y="88.6">3</text>
<text x="68.5" y="84.8">1</text>
<text x="79.9" y="84.8">1</text>
<text x="143.3" y="87.1" transform="rotate(-90 143.3 87.1)">1</text>
<text x="68.5" y="93.7">1</text>
<text x="68.5" y="91.2">2</text>
<text x="68.5" y="97.5">1</text>
<text x="79.9" y="97.5">1</text>
<text x="43.7" y="124.2">1</text>
<text x="51.4" y="124.2">2</text>
</g>
<g font-size="1.3" fill="#840084">
<text x="56.8" y="86">VIN+ J9</text>
<text x="85.4" y="86">BATT+</text>
<text x="58" y="90">STDBY</text>
<text x="58.3" y="94.8">CHRG</text>
<text x="58.9" y="92.3">LED+</text>
<text x="57" y="98.7">VIN- J8</text>
<text x="85.1" y="98.7">BATT-</text>
</g>
<g font-size="1" fill="#006464">
<text x="187.4" y="41.4" transform="rotate(-90 187.4 41.4)">100k</text>
<text x="187.4" y="51.8" transform="rotate(-90 187.4 51.8)">13.7k</text>
<text x="125.2" y="56.1">22uF|3.55mOhm</text>
<text x="188.7" y="85.8" transform="rotate(-90 188.7 85.8)">100k</text>
<text x="115" y="94.7">10uF|5.463mOhm</text>
<text x="188.7" y="95.5" transform="rotate(-90 188.7 95.5)">22k</text>
<text x="127" y="97.3">10uF|5.463mOhm</text>
<text x="117" y="121.1">R8</text>
<text x="120.3" y="120.1">100</text>
<text x="117" y="128.8">R9</text>
<text x="120.8" y="127.7">47</text>
</g>
<g font-size=".9" fill="#006464">
<text x="191" y="86.8">47uF|3.037mOhm</text>
<text x="202.1" y="90.8">47uF|3.037mOhm</text>
</g>
</svg>
